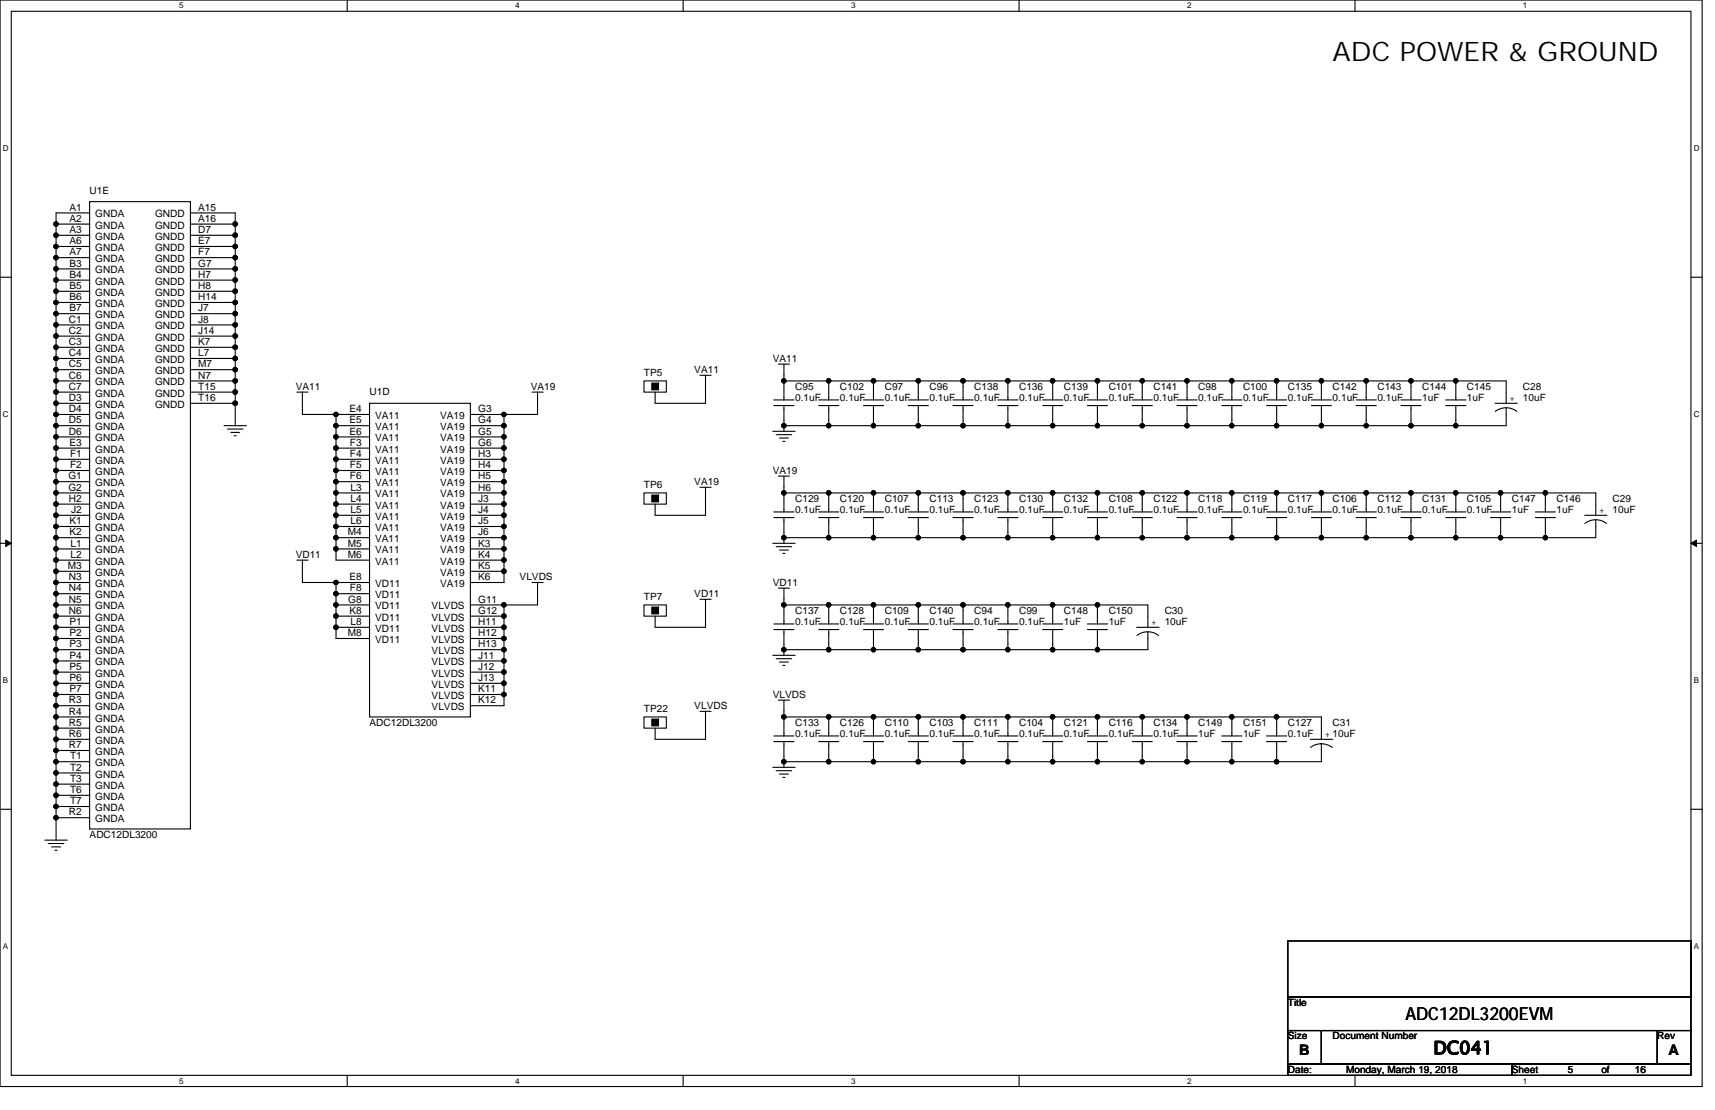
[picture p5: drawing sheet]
<svg xmlns="http://www.w3.org/2000/svg" width="432mm" height="279mm" viewBox="0 0 432 279" stroke-linecap="round" stroke-linejoin="round" font-family="sans-serif">
<path d="M0 0h428.6v273.5h-428.6zM2.8 2.8h422.9v267.9h-422.9z" fill="none" stroke="#000" stroke-width=".28"/>
<g fill="#fff">
<path d="M45.1 .3h1.1v2.3h-1.1z"/>
<path d="M45.1 271h1.1v2.2h-1.1z"/>
</g>
<path d="M87.4 0v2.8M87.4 270.7v2.8" fill="none" stroke="#000" stroke-width=".28"/>
<g fill="#fff">
<path d="M129.7 .3h1.1v2.3h-1.1z"/>
<path d="M129.7 271h1.1v2.2h-1.1z"/>
</g>
<path d="M172 0v2.8M172 270.7v2.8" fill="none" stroke="#000" stroke-width=".28"/>
<g fill="#fff">
<path d="M214.3 .3h1.1v2.3h-1.1z"/>
<path d="M214.3 271h1.1v2.2h-1.1z"/>
</g>
<path d="M256.6 0v2.8M256.6 270.7v2.8" fill="none" stroke="#000" stroke-width=".28"/>
<g fill="#fff">
<path d="M298.9 .3h1.1v2.3h-1.1z"/>
<path d="M298.9 271h1.1v2.2h-1.1z"/>
</g>
<path d="M341.2 0v2.8M341.2 270.7v2.8" fill="none" stroke="#000" stroke-width=".28"/>
<g fill="#fff">
<path d="M383.5 .3h1.1v2.3h-1.1z"/>
<path d="M383.5 271h1.1v2.2h-1.1z"/>
<path d="M.7 36.3h1.5v2.3h-1.5z"/>
<path d="M426.5 36.3h1.4v2.3h-1.4z"/>
<path d="M.7 103.3h1.5v2.2h-1.5z"/>
<path d="M426.5 103.3h1.4v2.2h-1.4z"/>
</g>
<path d="M0 69.8h2.8M425.7 69.8h2.9" fill="none" stroke="#000" stroke-width=".28"/>
<g fill="#fff">
<path d="M.7 170.2h1.4v2.3h-1.4z"/>
<path d="M426.5 170.2h1.3v2.3h-1.3z"/>
</g>
<path d="M0 136.8h2.8M425.7 136.8h2.9" fill="none" stroke="#000" stroke-width=".28"/>
<path d="M1.4 135.9l1.4 .9-1.4 .8zM425.7 136.8l1.4-.9v1.7z" fill="#000" stroke="#000" stroke-width=".25"/>
<g fill="#fff">
<path d="M.7 237.2h1.4v2.2h-1.4z"/>
<path d="M426.4 237.2h1.4v2.2h-1.4z"/>
</g>
<g fill="none" stroke="#000" stroke-width=".28">
<path d="M14.1 59.2h8.5M14.1 56.4h8.5M14.1 59.2v2.8M14.1 56.4v2.8M22.6 50.8h25.3v157.9h-25.3zM22.6 53.6h-8.5v2.8M47.9 53.6h11.3v2.8M47.9 56.4h11.3M47.9 59.2h11.3M59.2 56.4v2.8M59.2 59.2v2.8M14.1 79h8.5"/>
<path d="M14.1 76.1h8.5M14.1 73.3h8.5M14.1 70.5h8.5M14.1 67.7h8.5M14.1 64.9h8.5M14.1 62h8.5M14.1 79v2.8M14.1 76.1v2.9M14.1 73.3v2.8M14.1 70.5v2.8M14.1 67.7v2.8M14.1 64.9v2.8"/>
<path d="M14.1 62v2.9M47.9 62h11.3M47.9 64.9h11.3M47.9 67.7h11.3M47.9 70.5h11.3M47.9 73.3h11.3M47.9 79h11.3M59.2 62v2.9M59.2 64.9v2.8M59.2 67.7v2.8M59.2 70.5v2.8M59.2 73.3v2.8"/>
<path d="M59.2 76.1h-11.3M59.2 76.1v2.9M59.2 79v2.8M14.1 98.7h8.5M14.1 95.9h8.5M14.1 93h8.5M14.1 90.2h8.5M14.1 87.4h8.5M14.1 84.6h8.5M14.1 81.8h8.5M14.1 98.7v5.6M14.1 95.9v2.8"/>
<path d="M14.1 93v2.9M14.1 90.2v2.8M14.1 87.4v2.8M14.1 84.6v2.8M14.1 81.8v2.8M47.9 81.8h11.3v2.8M47.9 84.6h11.3M47.9 87.4h11.3M47.9 90.2h11.3M47.9 93h11.3M47.9 95.9h11.3M47.9 98.7h11.3"/>
<path d="M59.2 84.6v2.8M59.2 87.4v2.8M59.2 90.2v2.8M59.2 93v2.9M59.2 95.9v2.8M59.2 98.7v2.8M74.7 98.7h2.9M76.1 98.7v5.6h8.5M133.9 98.7h2.9M135.3 98.7v5.6h-8.4M162.1 95.9h5.7v2.8h-5.7zM176.2 94.5h2.8"/>
<path d="M177.6 94.5v7h-12.6v-2.8M196 91.7h2.8M197.4 91.7v4.2M197.4 95.9h11.3M197.4 95.9v4.8M208.7 95.9v4.8M208.7 95.9h11.2M219.9 95.9h11.3M219.9 95.9v4.8M231.2 95.9h11.3M231.2 95.9v4.8M242.5 95.9v4.8"/>
<path d="M242.5 95.9h11.3M253.8 95.9h11.2M253.8 95.9v4.8M265 95.9h11.3M265 95.9v4.8M276.3 95.9h11.3M276.3 95.9v4.8M287.6 95.9h11.3M287.6 95.9v4.8M298.9 95.9h11.3M298.9 95.9v4.8M310.2 95.9v4.8"/>
<path d="M310.2 95.9h11.2v4.8M321.4 95.9h11.3M332.7 95.9h11.3M332.7 95.9v4.8M344 95.9h11.3M344 95.9v4.8M355.3 95.9h11.2M355.3 95.9v4.8M366.5 95.9h12.7v5.6M366.5 95.9v4.8M14.1 118.4h8.5M14.1 115.6h8.5"/>
<path d="M14.1 107.1h8.5M14.1 101.5h8.5M14.1 118.4v2.8M14.1 115.6v2.8M14.1 112.8v2.8M14.1 110v2.8M14.1 107.1v2.9M14.1 104.3v2.8M22.6 112.8h-8.5M22.6 110h-8.5M22.6 104.3h-8.5M47.9 101.5h11.3"/>
<path d="M56.4 107.1h5.6M57.3 108h3.9M58.1 108.8h2.2M58.9 109.7h.6M59.2 101.5v5.6M84.6 107.1v2.9M84.6 104.3v2.8M84.6 107.1h8.4M84.6 110h8.4M84.6 104.3h8.4M84.6 110v2.8M84.6 112.8v2.8"/>
<path d="M84.6 115.6v2.8M84.6 118.4v2.8M93 101.5h25.4v79h-25.4zM93 112.8h-8.4M93 115.6h-8.4M93 118.4h-8.4M118.4 115.6h8.5M118.4 107.1h8.5M118.4 104.3h8.5M118.4 110h8.5M118.4 112.8h8.5M118.4 118.4h8.5"/>
<path d="M126.9 104.3v2.8M126.9 115.6v2.8M126.9 107.1v2.9M126.9 110v2.8M126.9 112.8v2.8M126.9 118.4v2.8M194.6 108.6h5.6M194.8 102.1h5.1M194.8 100.7h5.1M195.4 109.4h3.9M196 119.8h2.8M196.3 110.3h2.2"/>
<path d="M197.1 111.1h.6M197.4 119.8v4.3M197.4 107.1h11.3M197.4 102.1v5M197.4 107.1v1.5M206.1 102.1h5.1M206.1 100.7h5.1M208.7 107.1h11.2M208.7 102.1v5M217.4 102.1h5.1M217.4 100.7h5.1M219.9 107.1h11.3"/>
<path d="M219.9 102.1v5M228.7 102.1h5M228.7 100.7h5M231.2 107.1h11.3M231.2 102.1v5M239.9 102.1h5.1M239.9 100.7h5.1M242.5 107.1h11.3M242.5 102.1v5M251.2 102.1h5.1M251.2 100.7h5.1M253.8 107.1h11.2"/>
<path d="M253.8 102.1v5M262.5 102.1h5.1M262.5 100.7h5.1M265 107.1h11.3M265 102.1v5M273.8 102.1h5M273.8 100.7h5M276.3 102.1v5h11.3M285.1 102.1h5M285.1 100.7h5M287.6 107.1h11.3M287.6 102.1v5"/>
<path d="M296.3 102.1h5.1M296.3 100.7h5.1M298.9 102.1v5h11.3M307.6 102.1h5.1M307.6 100.7h5.1M310.2 107.1h11.2M310.2 102.1v5M318.9 102.1h5.1M318.9 100.7h5.1M321.4 107.1h11.3M321.4 102.1v5M330.2 102.1h5"/>
<path d="M330.2 100.7h5M332.7 107.1h11.3M332.7 102.1v5M341.4 102.1h5.1M341.4 100.7h5.1M344 107.1h11.3M344 102.1v5M352.7 102.1h5.1M352.7 100.7h5.1M355.3 107.1h11.2M355.3 102.1v5M364 102.1h5.1"/>
<path d="M364 100.7h5.1M366.5 102.1v5M376.4 101.5h5.6M376.5 103.6a4.5 4.5 0 0 1 5.4 0M379.2 102.6v4.5h-12.7M14.1 138.2h8.5M14.1 135.3h8.5M14.1 132.5h8.5M14.1 129.7h8.5M14.1 126.9h8.5M14.1 124.1h8.5M14.1 121.2h8.5"/>
<path d="M14.1 138.2v2.8M14.1 135.3v2.9M14.1 132.5v2.8M14.1 129.7v2.8M14.1 126.9v2.8M14.1 124.1v2.8M14.1 121.2v2.9M84.6 135.3h8.4M84.6 121.2v2.9M84.6 124.1v2.8M84.6 126.9v2.8M84.6 129.7v2.8"/>
<path d="M84.6 132.5v2.8M84.6 135.3v2.9M84.6 138.2v2.8h8.4M93 138.2h-8.4M93 121.2h-8.4M93 124.1h-8.4M93 126.9h-8.4M93 129.7h-8.4M93 132.5h-8.4M118.4 121.2h8.5M118.4 124.1h8.5M118.4 126.9h8.5"/>
<path d="M118.4 129.7h8.5M118.4 132.5h8.5M118.4 135.3h8.5M118.4 138.2h8.5M126.9 121.2v2.9M126.9 124.1v2.8M126.9 126.9v2.8M126.9 129.7v2.8M126.9 132.5v2.8M126.9 135.3v2.9M126.9 138.2v2.8M162.1 124.1h5.7v2.8h-5.7z"/>
<path d="M176.2 122.7h2.8M177.6 122.7v7h-12.6v-2.8M194.6 136.8h5.6M194.8 130.3h5.1M194.8 128.9h5.1M195.4 137.6h3.9M196.3 138.5h2.2M197.1 139.3h.6M197.4 135.3h11.3M197.4 124.1h11.3M197.4 124.1v4.8M197.4 130.3v5"/>
<path d="M197.4 135.3v1.5M206.1 130.3h5.1M206.1 128.9h5.1M208.7 135.3h11.2M208.7 124.1v4.8M208.7 130.3v5M208.7 124.1h11.2M217.4 130.3h5.1M217.4 128.9h5.1M219.9 124.1h11.3M219.9 135.3h11.3M219.9 130.3v5"/>
<path d="M219.9 124.1v4.8M228.7 130.3h5M228.7 128.9h5M231.2 124.1h11.3M231.2 135.3h11.3M231.2 130.3v5M231.2 124.1v4.8M239.9 130.3h5.1M239.9 128.9h5.1M242.5 130.3v5M242.5 135.3h11.3M242.5 124.1h11.3"/>
<path d="M242.5 124.1v4.8M251.2 130.3h5.1M251.2 128.9h5.1M253.8 124.1h11.2M253.8 135.3h11.2M253.8 130.3v5M253.8 124.1v4.8M262.5 130.3h5.1M262.5 128.9h5.1M265 135.3h11.3M265 124.1h11.3M265 124.1v4.8"/>
<path d="M265 130.3v5M273.8 130.3h5M273.8 128.9h5M276.3 124.1h11.3M276.3 124.1v4.8M276.3 130.3v5h11.3M285.1 130.3h5M285.1 128.9h5M287.6 135.3h11.3M287.6 124.1v4.8M287.6 124.1h11.3M287.6 130.3v5"/>
<path d="M296.3 130.3h5.1M296.3 128.9h5.1M298.9 124.1h11.3v4.8M298.9 124.1v4.8M298.9 130.3v5M298.9 135.3h11.3M307.6 130.3h5.1M307.6 128.9h5.1M310.2 124.1h11.2v4.8M310.2 135.3h11.2M310.2 130.3v5M318.9 130.3h5.1"/>
<path d="M318.9 128.9h5.1M321.4 135.3h11.3M321.4 130.3v5M321.4 124.1h11.3M330.2 130.3h5M330.2 128.9h5M332.7 124.1h11.3v4.8M332.7 124.1v4.8M332.7 135.3h11.3M332.7 130.3v5M341.4 130.3h5.1M341.4 128.9h5.1"/>
<path d="M344 124.1h11.3M344 135.3h11.3M344 130.3v5M352.7 130.3h5.1M352.7 128.9h5.1M355.3 124.1v4.8M355.3 124.1h11.2v4.8M355.3 135.3h11.2M355.3 130.3v5M364 130.3h5.1M364 128.9h5.1M366.5 135.3h11.3"/>
<path d="M366.5 124.1h11.3M366.5 130.3v5M375.3 130.3h5M375.3 128.9h5M377.8 124.1v4.8M377.8 130.3v5M377.8 124.1h11.3M377.8 135.3h11.3M386.6 130.3h5M386.6 128.9h5M389.1 130.3v5h12.7v-4.5M389.1 124.1h12.7v5.6"/>
<path d="M389.1 124.1v4.8M399 129.7h5.6M399 131.8a4.5 4.5 0 0 1 5.5 0M14.1 157.9h8.5M14.1 155.1h8.5M14.1 152.3h8.5M14.1 149.4h8.5M14.1 146.6h8.5M14.1 143.8h8.5M14.1 157.9v2.8M14.1 155.1v2.8M14.1 152.3v2.8"/>
<path d="M14.1 149.4v2.9M14.1 146.6v2.8M14.1 143.8v2.8M14.1 141v2.8M22.6 141h-8.5M74.7 141h2.9M76.1 141v5.6h8.5M84.6 155.1v2.8M84.6 146.6v2.8M84.6 157.9v2.8h8.4M84.6 155.1h8.4M84.6 149.4h8.4"/>
<path d="M84.6 152.3h8.4M84.6 146.6h8.4M84.6 157.9h8.4M84.6 149.4v2.9M84.6 152.3v2.8M118.4 152.3h8.5M118.4 155.1h8.5M118.4 157.9h8.5M118.4 141h8.5M118.4 143.8h8.5M126.9 143.8v2.8h-8.5M126.9 157.9v2.8"/>
<path d="M126.9 155.1v2.8M126.9 152.3v2.8M126.9 141v2.8M133.9 146.6h2.9M135.3 146.6v5.7h-8.4M162.1 152.3h5.7v2.8h-5.7zM176.2 150.9h2.8M177.6 150.9v7h-12.6v-2.8M194.8 158.5h5.1M194.8 157.1h5.1M196 148h2.8M197.4 152.3v4.8"/>
<path d="M197.4 158.5v5M197.4 148v4.3h11.3M206.1 158.5h5.1M206.1 157.1h5.1M208.7 152.3v4.8M208.7 158.5v5M208.7 152.3h11.2M217.4 158.5h5.1M217.4 157.1h5.1M219.9 158.5v5M219.9 152.3h11.3M219.9 152.3v4.8"/>
<path d="M228.7 158.5h5M228.7 157.1h5M231.2 152.3h11.3M231.2 158.5v5M231.2 152.3v4.8M239.9 158.5h5.1M239.9 157.1h5.1M242.5 152.3v4.8M242.5 152.3h11.3M242.5 158.5v5M251.2 158.5h5.1M251.2 157.1h5.1"/>
<path d="M253.8 158.5v5M253.8 152.3h11.2v4.8M253.8 152.3v4.8M262.5 158.5h5.1M262.5 157.1h5.1M265 152.3h11.3M265 158.5v5M273.8 158.5h5M273.8 157.1h5M276.3 158.5v5M276.3 152.3h12.7v5.6M276.3 152.3v4.8"/>
<path d="M286.2 157.9h5.6M286.3 160a4.5 4.5 0 0 1 5.4 0M289 159v4.5h-12.7M14.1 177.6h8.5M14.1 174.8h8.5M14.1 169.2h8.5M14.1 166.4h8.5M14.1 163.5h8.5M14.1 177.6v2.9M14.1 174.8v2.8M14.1 172v2.8M14.1 169.2v2.8"/>
<path d="M14.1 166.4v2.8M14.1 163.5v2.9M14.1 160.7v2.8M22.6 172h-8.5M22.6 160.7h-8.5M118.4 160.7h8.5M118.4 163.5h8.5M118.4 166.4h8.5M118.4 169.2h8.5M118.4 172h8.5M118.4 174.8h8.5M126.9 160.7v2.8"/>
<path d="M126.9 163.5v2.9M126.9 166.4v2.8M126.9 169.2v2.8M126.9 172v2.8M126.9 174.8v2.8h-8.5M176.2 179h2.8M177.6 179v7.1h-12.6v-2.8M194.6 165h5.6M195.4 165.8h3.9M196 176.2h2.8M196.3 166.6h2.2M197.1 167.5h.6"/>
<path d="M197.4 176.2v4.3M197.4 163.5h11.3M197.4 163.5v1.5M208.7 163.5h11.2M219.9 163.5h11.3M231.2 163.5h11.3M242.5 163.5h11.3M253.8 163.5h11.2M265 163.5h11.3M14.1 197.4h8.5M14.1 194.6h8.5M14.1 191.7h8.5"/>
<path d="M14.1 188.9h8.5M14.1 186.1h8.5M14.1 183.3h8.5M14.1 197.4v2.8M14.1 194.6v2.8M14.1 191.7v2.9M14.1 188.9v2.8M14.1 186.1v2.8M14.1 183.3v2.8M14.1 180.5v2.8M22.6 180.5h-8.5M162.1 180.5h5.7v2.8h-5.7z"/>
<path d="M194.6 193.1h5.6M194.8 186.7h5.1M194.8 185.3h5.1M195.4 194h3.9M196.3 194.8h2.2M197.1 195.7h.6M197.4 191.7h11.3M197.4 191.7v1.4M197.4 186.7v5M197.4 180.5v4.8M197.4 180.5h11.3M206.1 186.7h5.1"/>
<path d="M206.1 185.3h5.1M208.7 180.5v4.8M208.7 186.7v5M208.7 191.7h11.2M208.7 180.5h11.2M217.4 186.7h5.1M217.4 185.3h5.1M219.9 191.7h11.3M219.9 180.5h11.3M219.9 186.7v5M219.9 180.5v4.8M228.7 186.7h5"/>
<path d="M228.7 185.3h5M231.2 180.5h11.3M231.2 191.7h11.3M231.2 186.7v5M231.2 180.5v4.8M239.9 186.7h5.1M239.9 185.3h5.1M242.5 186.7v5M242.5 180.5h11.3M242.5 191.7h11.3M242.5 180.5v4.8M251.2 186.7h5.1"/>
<path d="M251.2 185.3h5.1M253.8 186.7v5M253.8 191.7h11.2M253.8 180.5v4.8M253.8 180.5h11.2M262.5 186.7h5.1M262.5 185.3h5.1M265 191.7h11.3M265 180.5h11.3M265 180.5v4.8M265 186.7v5M273.8 186.7h5"/>
<path d="M273.8 185.3h5M276.3 191.7h11.3M276.3 180.5h11.3M276.3 186.7v5M276.3 180.5v4.8M285.1 186.7h5M285.1 185.3h5M287.6 180.5v4.8M287.6 191.7h11.3M287.6 180.5h11.3M287.6 186.7v5M296.3 186.7h5.1"/>
<path d="M296.3 185.3h5.1M298.9 180.5h11.3M298.9 191.7h11.3M298.9 180.5v4.8M298.9 186.7v5M307.6 186.7h5.1M307.6 185.3h5.1M310.2 186.7v5h11.2M310.2 180.5h11.2M310.2 180.5v4.8M318.9 186.7h5.1M318.9 185.3h5.1"/>
<path d="M321.4 180.5h11.3v5.6M321.4 180.5v4.8M321.4 186.7v5M329.9 186.1h5.6M329.9 188.2l1.3-.7 1.5-.3 1.4 .3 1.3 .7M332.7 187.2v4.5h-11.3M0 203.7h2.8M11.3 211.5h5.6M12.1 212.3h4M13 213.2h2.2M13.8 214h.6M14.1 200.2h8.5"/>
<path d="M14.1 203h8.5M14.1 200.2v2.8M14.1 203v2.8M14.1 205.8h8.5M14.1 205.8v5.7M425.7 203.7h2.9M324.3 236.9h101.4v14.1h-101.4zM425.7 236.9v14.1v-2.9M324.3 251h101.4v8.4h-101.4zM324.3 259.4h8.4v8.5h-8.4zM332.7 259.4h84.6v8.5h-84.6zM417.3 259.4h8.4v8.5h-8.4z"/>
<path d="M324.3 267.9h56.3v2.8h-56.3zM380.6 267.9h45.1v2.8h-45.1z"/>
</g>
<g fill="#000" stroke="#000" stroke-width=".28">
<path d="M164.1 96.4v1.7h1.7v-1.7z" fill-rule="evenodd"/>
<path d="M164.1 124.6v1.7h1.7v-1.7z" fill-rule="evenodd"/>
<path d="M164.1 152.8v1.7h1.7v-1.7z" fill-rule="evenodd"/>
<path d="M164.1 181v1.7h1.7v-1.7z" fill-rule="evenodd"/>
<circle cx="14.1" cy="59.2" r=".56"/>
<circle cx="14.1" cy="56.4" r=".55"/>
<circle cx="59.2" cy="59.2" r=".57"/>
<circle cx="59.2" cy="56.4" r=".56"/>
<circle cx="14.1" cy="73.3" r=".56"/>
<circle cx="14.1" cy="76.1" r=".55"/>
<circle cx="14.1" cy="67.7" r=".55"/>
<circle cx="14.1" cy="78.9" r=".55"/>
<circle cx="14.1" cy="62" r=".55"/>
<circle cx="14.1" cy="70.5" r=".55"/>
<circle cx="14.1" cy="64.9" r=".55"/>
<circle cx="59.2" cy="73.3" r=".57"/>
<circle cx="59.2" cy="62" r=".56"/>
<circle cx="59.2" cy="67.7" r=".56"/>
<circle cx="59.2" cy="78.9" r=".56"/>
<circle cx="59.2" cy="70.5" r=".56"/>
<circle cx="59.2" cy="64.9" r=".56"/>
<circle cx="59.2" cy="76.1" r=".56"/>
<circle cx="14.1" cy="87.4" r=".56"/>
<circle cx="14.1" cy="95.9" r=".55"/>
<circle cx="14.1" cy="98.7" r=".55"/>
<circle cx="14.1" cy="93" r=".55"/>
<circle cx="14.1" cy="90.2" r=".55"/>
<circle cx="14.1" cy="84.6" r=".55"/>
<circle cx="14.1" cy="81.8" r=".55"/>
<circle cx="59.2" cy="87.4" r=".57"/>
<circle cx="59.2" cy="84.6" r=".56"/>
<circle cx="59.2" cy="95.9" r=".56"/>
<circle cx="59.2" cy="90.2" r=".56"/>
<circle cx="59.2" cy="98.7" r=".56"/>
<circle cx="59.2" cy="93" r=".56"/>
<circle cx="59.2" cy="81.8" r=".56"/>
<circle cx="197.4" cy="95.9" r=".55"/>
<circle cx="208.6" cy="95.9" r=".55"/>
<circle cx="219.9" cy="95.9" r=".55"/>
<circle cx="231.2" cy="95.9" r=".55"/>
<circle cx="242.5" cy="95.9" r=".56"/>
<circle cx="253.7" cy="95.9" r=".55"/>
<circle cx="265" cy="95.9" r=".55"/>
<circle cx="276.3" cy="95.9" r=".55"/>
<circle cx="287.6" cy="95.9" r=".55"/>
<circle cx="298.9" cy="95.9" r=".56"/>
<circle cx="310.1" cy="95.9" r=".55"/>
<circle cx="321.4" cy="95.9" r=".55"/>
<circle cx="332.7" cy="95.9" r=".55"/>
<circle cx="344" cy="95.9" r=".55"/>
<circle cx="355.3" cy="95.9" r=".56"/>
<circle cx="366.5" cy="95.9" r=".55"/>
<circle cx="14.1" cy="115.6" r=".56"/>
<circle cx="14.1" cy="101.5" r=".56"/>
<circle cx="14.1" cy="110" r=".55"/>
<circle cx="14.1" cy="118.4" r=".55"/>
<circle cx="14.1" cy="107.1" r=".55"/>
<circle cx="14.1" cy="104.3" r=".55"/>
<circle cx="14.1" cy="112.8" r=".55"/>
<circle cx="59.2" cy="101.5" r=".57"/>
<circle cx="84.6" cy="115.6" r=".56"/>
<circle cx="84.6" cy="110" r=".55"/>
<circle cx="84.6" cy="104.3" r=".55"/>
<circle cx="84.6" cy="112.8" r=".55"/>
<circle cx="84.6" cy="118.4" r=".55"/>
<circle cx="84.6" cy="107.1" r=".55"/>
<circle cx="126.9" cy="115.6" r=".56"/>
<circle cx="126.9" cy="118.4" r=".55"/>
<circle cx="126.9" cy="104.3" r=".55"/>
<circle cx="126.9" cy="107.1" r=".55"/>
<circle cx="126.9" cy="110" r=".55"/>
<circle cx="126.9" cy="112.8" r=".55"/>
<circle cx="197.4" cy="107.1" r=".55"/>
<circle cx="208.6" cy="107.1" r=".55"/>
<circle cx="219.9" cy="107.1" r=".55"/>
<circle cx="231.2" cy="107.1" r=".55"/>
<circle cx="242.5" cy="107.1" r=".56"/>
<circle cx="253.7" cy="107.1" r=".55"/>
<circle cx="265" cy="107.1" r=".55"/>
<circle cx="276.3" cy="107.1" r=".55"/>
<circle cx="287.6" cy="107.1" r=".55"/>
<circle cx="298.9" cy="107.1" r=".56"/>
<circle cx="310.1" cy="107.1" r=".55"/>
<circle cx="321.4" cy="107.1" r=".55"/>
<circle cx="332.7" cy="107.1" r=".55"/>
<circle cx="344" cy="107.1" r=".55"/>
<circle cx="355.3" cy="107.1" r=".56"/>
<circle cx="366.5" cy="107.1" r=".55"/>
<circle cx="14.1" cy="129.7" r=".56"/>
<circle cx="14.1" cy="135.3" r=".55"/>
<circle cx="14.1" cy="126.9" r=".55"/>
<circle cx="14.1" cy="121.2" r=".55"/>
<circle cx="14.1" cy="124.1" r=".55"/>
<circle cx="14.1" cy="138.2" r=".55"/>
<circle cx="14.1" cy="132.5" r=".55"/>
<circle cx="84.6" cy="129.7" r=".56"/>
<circle cx="84.6" cy="135.3" r=".55"/>
<circle cx="84.6" cy="138.2" r=".55"/>
<circle cx="84.6" cy="132.5" r=".55"/>
<circle cx="84.6" cy="126.9" r=".55"/>
<circle cx="84.6" cy="121.2" r=".55"/>
<circle cx="84.6" cy="124.1" r=".55"/>
<circle cx="126.9" cy="129.7" r=".56"/>
<circle cx="126.9" cy="135.3" r=".55"/>
<circle cx="126.9" cy="124.1" r=".55"/>
<circle cx="126.9" cy="126.9" r=".55"/>
<circle cx="126.9" cy="138.2" r=".55"/>
<circle cx="126.9" cy="121.2" r=".55"/>
<circle cx="126.9" cy="132.5" r=".55"/>
<circle cx="197.4" cy="124.1" r=".55"/>
<circle cx="197.4" cy="135.3" r=".55"/>
<circle cx="208.6" cy="135.3" r=".55"/>
<circle cx="208.6" cy="124.1" r=".55"/>
<circle cx="219.9" cy="135.3" r=".55"/>
<circle cx="219.9" cy="124.1" r=".55"/>
<circle cx="231.2" cy="124.1" r=".55"/>
<circle cx="231.2" cy="135.3" r=".55"/>
<circle cx="242.5" cy="124.1" r=".56"/>
<circle cx="242.5" cy="135.3" r=".56"/>
<circle cx="253.7" cy="135.3" r=".55"/>
<circle cx="253.7" cy="124.1" r=".55"/>
<circle cx="265" cy="135.3" r=".55"/>
<circle cx="265" cy="124.1" r=".55"/>
<circle cx="276.3" cy="135.3" r=".55"/>
<circle cx="276.3" cy="124.1" r=".55"/>
<circle cx="287.6" cy="135.3" r=".55"/>
<circle cx="287.6" cy="124.1" r=".55"/>
<circle cx="298.9" cy="124.1" r=".56"/>
<circle cx="298.9" cy="135.3" r=".56"/>
<circle cx="310.1" cy="135.3" r=".55"/>
<circle cx="310.1" cy="124.1" r=".55"/>
<circle cx="321.4" cy="135.3" r=".55"/>
<circle cx="321.4" cy="124.1" r=".55"/>
<circle cx="332.7" cy="135.3" r=".55"/>
<circle cx="332.7" cy="124.1" r=".55"/>
<circle cx="344" cy="135.3" r=".55"/>
<circle cx="344" cy="124.1" r=".55"/>
<circle cx="355.3" cy="135.3" r=".56"/>
<circle cx="355.3" cy="124.1" r=".56"/>
<circle cx="366.5" cy="135.3" r=".55"/>
<circle cx="366.5" cy="124.1" r=".55"/>
<circle cx="377.8" cy="124.1" r=".55"/>
<circle cx="377.8" cy="135.3" r=".55"/>
<circle cx="389.1" cy="124.1" r=".55"/>
<circle cx="389.1" cy="135.3" r=".55"/>
<circle cx="14.1" cy="157.9" r=".56"/>
<circle cx="14.1" cy="143.8" r=".56"/>
<circle cx="14.1" cy="155.1" r=".55"/>
<circle cx="14.1" cy="152.2" r=".55"/>
<circle cx="14.1" cy="141" r=".55"/>
<circle cx="14.1" cy="146.6" r=".55"/>
<circle cx="14.1" cy="149.4" r=".55"/>
<circle cx="84.6" cy="157.9" r=".56"/>
<circle cx="84.6" cy="152.2" r=".55"/>
<circle cx="84.6" cy="146.6" r=".55"/>
<circle cx="84.6" cy="149.4" r=".55"/>
<circle cx="84.6" cy="155.1" r=".55"/>
<circle cx="126.9" cy="157.9" r=".56"/>
<circle cx="126.9" cy="143.8" r=".56"/>
<circle cx="126.9" cy="155.1" r=".55"/>
<circle cx="126.9" cy="152.2" r=".55"/>
<circle cx="126.9" cy="141" r=".55"/>
<circle cx="197.4" cy="152.2" r=".55"/>
<circle cx="208.6" cy="152.2" r=".55"/>
<circle cx="219.9" cy="152.2" r=".55"/>
<circle cx="231.2" cy="152.2" r=".55"/>
<circle cx="242.5" cy="152.2" r=".56"/>
<circle cx="253.7" cy="152.2" r=".55"/>
<circle cx="265" cy="152.2" r=".55"/>
<circle cx="276.3" cy="152.2" r=".55"/>
<circle cx="14.1" cy="172" r=".56"/>
<circle cx="14.1" cy="160.7" r=".55"/>
<circle cx="14.1" cy="177.6" r=".55"/>
<circle cx="14.1" cy="169.2" r=".55"/>
<circle cx="14.1" cy="174.8" r=".55"/>
<circle cx="14.1" cy="166.3" r=".55"/>
<circle cx="14.1" cy="163.5" r=".55"/>
<circle cx="126.9" cy="172" r=".56"/>
<circle cx="126.9" cy="169.2" r=".55"/>
<circle cx="126.9" cy="174.8" r=".55"/>
<circle cx="126.9" cy="160.7" r=".55"/>
<circle cx="126.9" cy="166.3" r=".55"/>
<circle cx="126.9" cy="163.5" r=".55"/>
<circle cx="197.4" cy="163.5" r=".55"/>
<circle cx="208.6" cy="163.5" r=".55"/>
<circle cx="219.9" cy="163.5" r=".55"/>
<circle cx="231.2" cy="163.5" r=".55"/>
<circle cx="242.5" cy="163.5" r=".56"/>
<circle cx="253.7" cy="163.5" r=".55"/>
<circle cx="265" cy="163.5" r=".55"/>
<circle cx="276.3" cy="163.5" r=".55"/>
<circle cx="14.1" cy="186.1" r=".56"/>
<circle cx="14.1" cy="197.4" r=".55"/>
<circle cx="14.1" cy="191.7" r=".55"/>
<circle cx="14.1" cy="183.3" r=".55"/>
<circle cx="14.1" cy="180.4" r=".55"/>
<circle cx="14.1" cy="194.5" r=".55"/>
<circle cx="14.1" cy="188.9" r=".55"/>
<circle cx="197.4" cy="180.4" r=".55"/>
<circle cx="197.4" cy="191.7" r=".55"/>
<circle cx="208.6" cy="180.4" r=".55"/>
<circle cx="208.6" cy="191.7" r=".55"/>
<circle cx="219.9" cy="191.7" r=".55"/>
<circle cx="219.9" cy="180.4" r=".55"/>
<circle cx="231.2" cy="191.7" r=".55"/>
<circle cx="231.2" cy="180.4" r=".55"/>
<circle cx="242.5" cy="191.7" r=".56"/>
<circle cx="242.5" cy="180.4" r=".56"/>
<circle cx="253.7" cy="191.7" r=".55"/>
<circle cx="253.7" cy="180.4" r=".55"/>
<circle cx="265" cy="191.7" r=".55"/>
<circle cx="265" cy="180.4" r=".55"/>
<circle cx="276.3" cy="191.7" r=".55"/>
<circle cx="276.3" cy="180.4" r=".55"/>
<circle cx="287.6" cy="191.7" r=".55"/>
<circle cx="287.6" cy="180.4" r=".55"/>
<circle cx="298.9" cy="180.4" r=".56"/>
<circle cx="298.9" cy="191.7" r=".56"/>
<circle cx="310.1" cy="191.7" r=".55"/>
<circle cx="310.1" cy="180.4" r=".55"/>
<circle cx="321.4" cy="191.7" r=".55"/>
<circle cx="321.4" cy="180.4" r=".55"/>
<circle cx="14.1" cy="200.2" r=".56"/>
<circle cx="14.1" cy="203" r=".55"/>
<circle cx="14.1" cy="205.8" r=".55"/>
</g>
<text font-size="6.8" x="335.5" y="15.3">ADC POWER &amp; GROUND</text>
<g font-size="4.5">
<text x="353.8" y="256.9">ADC12DL3200EVM</text>
<text x="360.9" y="265.3">DC041</text>
</g>
<g font-size="3.7">
<text x="327.1" y="265.6">B</text>
<text x="420.1" y="265.6">A</text>
</g>
<g font-size="2.5">
<text x="17.5" y="53">A1</text>
<text x="22.6" y="48.8">U1E</text>
<text x="49.9" y="53">A15</text>
<text x="17.5" y="55.8">A2</text>
<text x="17.5" y="58.6">A3</text>
<text x="24" y="54.7">GNDA</text>
<text x="24" y="57.6">GNDA</text>
<text x="39" y="54.7">GNDD</text>
<text x="39" y="57.6">GNDD</text>
<text x="49.9" y="55.8">A16</text>
<text x="49.9" y="58.6">D7</text>
<text x="17.5" y="61.4">A6</text>
<text x="17.5" y="64.3">A7</text>
<text x="24" y="60.4">GNDA</text>
<text x="24" y="63.2">GNDA</text>
<text x="24" y="66">GNDA</text>
<text x="39" y="60.4">GNDD</text>
<text x="39" y="63.2">GNDD</text>
<text x="39" y="66">GNDD</text>
<text x="49.9" y="61.4">E7</text>
<text x="49.9" y="64.3">F7</text>
<text x="17.5" y="67.1">B3</text>
<text x="17.5" y="69.9">B4</text>
<text x="24" y="68.8">GNDA</text>
<text x="24" y="71.6">GNDA</text>
<text x="39" y="68.8">GNDD</text>
<text x="39" y="71.6">GNDD</text>
<text x="49.9" y="67.1">G7</text>
<text x="49.9" y="69.9">H7</text>
<text x="17.5" y="72.7">B5</text>
<text x="17.5" y="75.5">B6</text>
<text x="24" y="74.5">GNDA</text>
<text x="24" y="77.3">GNDA</text>
<text x="39" y="74.5">GNDD</text>
<text x="39" y="77.3">GNDD</text>
<text x="49.9" y="72.7">H8</text>
<text x="49.9" y="75.5">H14</text>
<text x="17.3" y="81.2">C1</text>
<text x="17.5" y="78.4">B7</text>
<text x="24" y="80.1">GNDA</text>
<text x="24" y="82.9">GNDA</text>
<text x="39" y="80.1">GNDD</text>
<text x="39" y="82.9">GNDD</text>
<text x="49.9" y="78.4">J7</text>
<text x="49.9" y="81.2">J8</text>
<text x="17.3" y="86.8">C3</text>
<text x="17.3" y="89.6">C4</text>
<text x="17.3" y="84">C2</text>
<text x="24" y="88.6">GNDA</text>
<text x="24" y="85.7">GNDA</text>
<text x="39" y="85.7">GNDD</text>
<text x="39" y="88.6">GNDD</text>
<text x="49.9" y="84">J14</text>
<text x="49.9" y="86.8">K7</text>
<text x="49.9" y="89.6">L7</text>
<text x="17.3" y="92.5">C5</text>
<text x="17.3" y="95.3">C6</text>
<text x="24" y="91.4">GNDA</text>
<text x="24" y="94.2">GNDA</text>
<text x="39" y="91.4">GNDD</text>
<text x="39" y="94.2">GNDD</text>
<text x="49.9" y="92.5">M7</text>
<text x="49.9" y="95.3">N7</text>
<text x="162.1" y="94.7">TP5</text>
<text x="174.8" y="93.9">VA11</text>
<text x="194.6" y="91.1">VA11</text>
<text x="17.3" y="98.1">C7</text>
<text x="17.3" y="100.9">D3</text>
<text x="24" y="97">GNDA</text>
<text x="24" y="99.8">GNDA</text>
<text x="39" y="97">GNDD</text>
<text x="39" y="99.8">GNDD</text>
<text x="49.9" y="98.1">T15</text>
<text x="49.9" y="100.9">T16</text>
<text x="74.4" y="98.1">VA11</text>
<text x="93" y="99.5">U1D</text>
<text x="133.6" y="98.1">VA19</text>
<text x="200.2" y="98.1">C95</text>
<text x="200.2" y="100.9">0.1uF</text>
<text x="211.5" y="98.1">C102</text>
<text x="211.5" y="100.9">0.1uF</text>
<text x="222.8" y="98.1">C97</text>
<text x="222.8" y="100.9">0.1uF</text>
<text x="234" y="98.1">C96</text>
<text x="234" y="100.9">0.1uF</text>
<text x="245.3" y="98.1">C138</text>
<text x="245.3" y="100.9">0.1uF</text>
<text x="256.6" y="98.1">C136</text>
<text x="256.6" y="100.9">0.1uF</text>
<text x="267.9" y="98.1">C139</text>
<text x="267.9" y="100.9">0.1uF</text>
<text x="279.1" y="98.1">C101</text>
<text x="279.1" y="100.9">0.1uF</text>
<text x="290.4" y="98.1">C141</text>
<text x="290.4" y="100.9">0.1uF</text>
<text x="301.7" y="98.1">C98</text>
<text x="301.7" y="100.9">0.1uF</text>
<text x="313" y="98.1">C100</text>
<text x="313" y="100.9">0.1uF</text>
<text x="324.3" y="98.1">C135</text>
<text x="324.3" y="100.9">0.1uF</text>
<text x="335.5" y="98.1">C142</text>
<text x="335.5" y="100.9">0.1uF</text>
<text x="346.8" y="98.1">C143</text>
<text x="346.8" y="100.9">0.1uF</text>
<text x="358.1" y="98.1">C144</text>
<text x="358.1" y="100.9">1uF</text>
<text x="369.4" y="98.1">C145</text>
<text x="369.4" y="100.9">1uF</text>
<text x="380.1" y="101">+</text>
<text x="383.5" y="98.1">C28</text>
<text x="383.5" y="100.9">10uF</text>
<text x="17.3" y="103.7">D4</text>
<text x="17.3" y="106.6">D5</text>
<text x="24" y="102.7">GNDA</text>
<text x="24" y="105.5">GNDA</text>
<text x="39" y="102.7">GNDD</text>
<text x="88" y="103.7">E4</text>
<text x="88" y="106.6">E5</text>
<text x="94.5" y="105.5">VA11</text>
<text x="110.8" y="105.5">VA19</text>
<text x="120.4" y="103.7">G3</text>
<text x="120.4" y="106.6">G4</text>
<text x="17.3" y="109.4">D6</text>
<text x="17.5" y="112.2">E3</text>
<text x="24" y="108.3">GNDA</text>
<text x="24" y="111.1">GNDA</text>
<text x="24" y="113.9">GNDA</text>
<text x="88" y="109.4">E6</text>
<text x="88.1" y="112.2">F3</text>
<text x="94.5" y="108.3">VA11</text>
<text x="94.5" y="111.1">VA11</text>
<text x="94.5" y="113.9">VA11</text>
<text x="110.8" y="108.3">VA19</text>
<text x="110.8" y="111.1">VA19</text>
<text x="110.8" y="113.9">VA19</text>
<text x="120.4" y="109.4">G5</text>
<text x="120.4" y="112.2">G6</text>
<text x="17.6" y="117.8">F2</text>
<text x="17.6" y="115">F1</text>
<text x="24" y="119.6">GNDA</text>
<text x="24" y="116.8">GNDA</text>
<text x="88.1" y="115">F4</text>
<text x="88.1" y="117.8">F5</text>
<text x="94.5" y="116.8">VA11</text>
<text x="94.5" y="119.6">VA11</text>
<text x="110.8" y="116.8">VA19</text>
<text x="110.8" y="119.6">VA19</text>
<text x="120.4" y="115">H3</text>
<text x="120.4" y="117.8">H4</text>
<text x="194.6" y="119.3">VA19</text>
<text x="17.2" y="120.7">G1</text>
<text x="17.2" y="123.5">G2</text>
<text x="24" y="122.4">GNDA</text>
<text x="24" y="125.2">GNDA</text>
<text x="88.1" y="120.7">F6</text>
<text x="88.2" y="123.5">L3</text>
<text x="94.5" y="122.4">VA11</text>
<text x="94.5" y="125.2">VA11</text>
<text x="110.8" y="122.4">VA19</text>
<text x="110.8" y="125.2">VA19</text>
<text x="120.4" y="120.7">H5</text>
<text x="120.4" y="123.5">H6</text>
<text x="162.1" y="122.9">TP6</text>
<text x="174.8" y="122.1">VA19</text>
<text x="17.3" y="126.3">H2</text>
<text x="17.5" y="131.9">K1</text>
<text x="17.9" y="129.1">J2</text>
<text x="24" y="128">GNDA</text>
<text x="24" y="130.9">GNDA</text>
<text x="88.2" y="126.3">L4</text>
<text x="88.2" y="129.1">L5</text>
<text x="88.2" y="131.9">L6</text>
<text x="94.5" y="128">VA11</text>
<text x="94.5" y="130.9">VA11</text>
<text x="110.8" y="128">VA19</text>
<text x="110.8" y="130.9">VA19</text>
<text x="120.4" y="126.3">J3</text>
<text x="120.4" y="129.1">J4</text>
<text x="120.4" y="131.9">J5</text>
<text x="200.2" y="126.3">C129</text>
<text x="200.2" y="129.1">0.1uF</text>
<text x="211.5" y="126.3">C120</text>
<text x="211.5" y="129.1">0.1uF</text>
<text x="222.8" y="126.3">C107</text>
<text x="222.8" y="129.1">0.1uF</text>
<text x="234" y="126.3">C113</text>
<text x="234" y="129.1">0.1uF</text>
<text x="245.3" y="126.3">C123</text>
<text x="245.3" y="129.1">0.1uF</text>
<text x="256.6" y="126.3">C130</text>
<text x="256.6" y="129.1">0.1uF</text>
<text x="267.9" y="126.3">C132</text>
<text x="267.9" y="129.1">0.1uF</text>
<text x="279.1" y="126.3">C108</text>
<text x="279.1" y="129.1">0.1uF</text>
<text x="290.4" y="126.3">C122</text>
<text x="290.4" y="129.1">0.1uF</text>
<text x="301.7" y="126.3">C118</text>
<text x="301.7" y="129.1">0.1uF</text>
<text x="313" y="126.3">C119</text>
<text x="313" y="129.1">0.1uF</text>
<text x="324.3" y="126.3">C117</text>
<text x="324.3" y="129.1">0.1uF</text>
<text x="335.5" y="126.3">C106</text>
<text x="335.5" y="129.1">0.1uF</text>
<text x="346.8" y="126.3">C112</text>
<text x="346.8" y="129.1">0.1uF</text>
<text x="358.1" y="126.3">C131</text>
<text x="358.1" y="129.1">0.1uF</text>
<text x="369.4" y="126.3">C105</text>
<text x="369.4" y="129.1">0.1uF</text>
<text x="380.6" y="126.3">C147</text>
<text x="380.6" y="129.1">1uF</text>
<text x="391.9" y="126.3">C146</text>
<text x="391.9" y="129.1">1uF</text>
<text x="402.6" y="129.2">+</text>
<text x="406" y="126.3">C29</text>
<text x="406" y="129.1">10uF</text>
<text x="17.5" y="134.7">K2</text>
<text x="17.8" y="137.6">L1</text>
<text x="24" y="133.7">GNDA</text>
<text x="24" y="136.5">GNDA</text>
<text x="87.5" y="134.7">M4</text>
<text x="87.5" y="137.6">M5</text>
<text x="94.5" y="133.7">VA11</text>
<text x="94.5" y="136.5">VA11</text>
<text x="110.8" y="133.7">VA19</text>
<text x="110.8" y="136.5">VA19</text>
<text x="120.4" y="134.7">J6</text>
<text x="120.4" y="137.6">K3</text>
<text x="17.1" y="143.2">M3</text>
<text x="17.8" y="140.4">L2</text>
<text x="24" y="139.3">GNDA</text>
<text x="24" y="142.1">GNDA</text>
<text x="74.4" y="140.4">VD11</text>
<text x="87.5" y="140.4">M6</text>
<text x="94.5" y="139.3">VA11</text>
<text x="94.5" y="142.1">VA11</text>
<text x="110.8" y="139.3">VA19</text>
<text x="110.8" y="142.1">VA19</text>
<text x="120.4" y="140.4">K4</text>
<text x="120.4" y="143.2">K5</text>
<text x="17.3" y="146">N3</text>
<text x="17.3" y="148.8">N4</text>
<text x="24" y="144.9">GNDA</text>
<text x="24" y="147.8">GNDA</text>
<text x="88" y="146">E8</text>
<text x="88.1" y="148.8">F8</text>
<text x="94.5" y="147.8">VD11</text>
<text x="110.8" y="144.9">VA19</text>
<text x="110.8" y="147.8">VA19</text>
<text x="120.4" y="146">K6</text>
<text x="130.8" y="146">VLVDS</text>
<text x="194.6" y="147.5">VD11</text>
<text x="17.3" y="151.7">N5</text>
<text x="17.3" y="154.5">N6</text>
<text x="24" y="150.6">GNDA</text>
<text x="24" y="153.4">GNDA</text>
<text x="87.7" y="151.7">G8</text>
<text x="88" y="154.5">K8</text>
<text x="94.5" y="150.6">VD11</text>
<text x="94.5" y="153.4">VD11</text>
<text x="108.7" y="153.4">VLVDS</text>
<text x="120.4" y="151.7">G11</text>
<text x="120.4" y="154.5">G12</text>
<text x="162.1" y="151.1">TP7</text>
<text x="174.8" y="150.3">VD11</text>
<text x="200.2" y="154.5">C137</text>
<text x="211.5" y="154.5">C128</text>
<text x="222.8" y="154.5">C109</text>
<text x="234" y="154.5">C140</text>
<text x="245.3" y="154.5">C94</text>
<text x="256.6" y="154.5">C99</text>
<text x="267.9" y="154.5">C148</text>
<text x="279.1" y="154.5">C150</text>
<text x="293.2" y="154.5">C30</text>
<text x="17.5" y="157.3">P1</text>
<text x="17.5" y="160.1">P2</text>
<text x="24" y="156.2">GNDA</text>
<text x="24" y="159">GNDA</text>
<text x="24" y="161.9">GNDA</text>
<text x="87.5" y="160.1">M8</text>
<text x="88.2" y="157.3">L8</text>
<text x="94.5" y="156.2">VD11</text>
<text x="94.5" y="159">VD11</text>
<text x="94.5" y="161.9">VD11</text>
<text x="108.7" y="156.2">VLVDS</text>
<text x="108.7" y="159">VLVDS</text>
<text x="108.7" y="161.9">VLVDS</text>
<text x="120.4" y="157.3">H11</text>
<text x="120.4" y="160.1">H12</text>
<text x="200.2" y="157.3">0.1uF</text>
<text x="211.5" y="157.3">0.1uF</text>
<text x="222.8" y="157.3">0.1uF</text>
<text x="234" y="157.3">0.1uF</text>
<text x="245.3" y="157.3">0.1uF</text>
<text x="256.6" y="157.3">0.1uF</text>
<text x="267.9" y="157.3">1uF</text>
<text x="279.1" y="157.3">1uF</text>
<text x="289.9" y="157.4">+</text>
<text x="293.2" y="157.3">10uF</text>
<text x="17.5" y="162.9">P3</text>
<text x="17.5" y="165.8">P4</text>
<text x="24" y="164.7">GNDA</text>
<text x="24" y="167.5">GNDA</text>
<text x="108.7" y="164.7">VLVDS</text>
<text x="108.7" y="167.5">VLVDS</text>
<text x="120.4" y="162.9">H13</text>
<text x="120.4" y="165.8">J11</text>
<text x="17.5" y="168.6">P5</text>
<text x="17.5" y="171.4">P6</text>
<text x="24" y="170.3">GNDA</text>
<text x="24" y="173.1">GNDA</text>
<text x="108.7" y="170.3">VLVDS</text>
<text x="108.7" y="173.1">VLVDS</text>
<text x="120.4" y="168.6">J12</text>
<text x="120.4" y="171.4">J13</text>
<text x="17.3" y="177">R3</text>
<text x="17.3" y="179.9">R4</text>
<text x="17.5" y="174.2">P7</text>
<text x="24" y="176">GNDA</text>
<text x="24" y="178.8">GNDA</text>
<text x="108.7" y="176">VLVDS</text>
<text x="108.7" y="178.8">VLVDS</text>
<text x="120.4" y="174.2">K11</text>
<text x="120.4" y="177">K12</text>
<text x="162.1" y="179.3">TP22</text>
<text x="174.8" y="178.5">VLVDS</text>
<text x="194.6" y="175.7">VLVDS</text>
<text x="17.3" y="182.7">R5</text>
<text x="17.3" y="185.5">R6</text>
<text x="24" y="181.6">GNDA</text>
<text x="24" y="184.4">GNDA</text>
<text x="93" y="182.7">ADC12DL3200</text>
<text x="200.2" y="182.7">C133</text>
<text x="200.2" y="185.5">0.1uF</text>
<text x="211.5" y="182.7">C126</text>
<text x="211.5" y="185.5">0.1uF</text>
<text x="222.8" y="182.7">C110</text>
<text x="222.8" y="185.5">0.1uF</text>
<text x="234" y="182.7">C103</text>
<text x="234" y="185.5">0.1uF</text>
<text x="245.3" y="182.7">C111</text>
<text x="245.3" y="185.5">0.1uF</text>
<text x="256.6" y="182.7">C104</text>
<text x="256.6" y="185.5">0.1uF</text>
<text x="267.9" y="182.7">C121</text>
<text x="267.9" y="185.5">0.1uF</text>
<text x="279.1" y="182.7">C116</text>
<text x="279.1" y="185.5">0.1uF</text>
<text x="290.4" y="182.7">C134</text>
<text x="290.4" y="185.5">0.1uF</text>
<text x="301.7" y="182.7">C149</text>
<text x="301.7" y="185.5">1uF</text>
<text x="313" y="182.7">C151</text>
<text x="313" y="185.5">1uF</text>
<text x="324.3" y="182.7">C127</text>
<text x="324.3" y="185.5">0.1uF</text>
<text x="333.5" y="185.5">+ 10uF</text>
<text x="335.5" y="182.7">C31</text>
<text x="17.3" y="188.3">R7</text>
<text x="17.6" y="191.1">T1</text>
<text x="24" y="187.2">GNDA</text>
<text x="24" y="190.1">GNDA</text>
<text x="17.6" y="194">T2</text>
<text x="17.6" y="196.8">T3</text>
<text x="24" y="192.9">GNDA</text>
<text x="24" y="195.7">GNDA</text>
<text x="17.6" y="199.6">T6</text>
<text x="17.6" y="202.4">T7</text>
<text x="24" y="198.5">GNDA</text>
<text x="24" y="201.3">GNDA</text>
<text x="17.3" y="205.2">R2</text>
<text x="24" y="204.2">GNDA</text>
<text x="24" y="207">GNDA</text>
<text x="22.6" y="210.9">ADC12DL3200</text>
<text x="324.3" y="253.2">Title</text>
<text x="324.3" y="261.6">Size</text>
<text x="335.5" y="261.6">Document Number</text>
<text x="417.3" y="261.6">Rev</text>
<text x="324.3" y="270.1">Date:</text>
<text x="338.9" y="270.1">Monday, March 19, 2018</text>
<text x="380.6" y="270.1">Sheet</text>
<text x="394.7" y="270.1">5</text>
<text x="403.2" y="270.1">of</text>
<text x="411.6" y="270.1">16</text>
</g>
<g font-size="2">
<text x="45.1" y="2.1">5</text>
<text x="129.7" y="2.1">4</text>
<text x="214.3" y="2.1">3</text>
<text x="298.9" y="2.1">2</text>
<text x="383.5" y="2.1">1</text>
<text x=".7" y="38.1">D</text>
<text x="426.5" y="38.1">D</text>
<text x=".7" y="105.1">C</text>
<text x="426.5" y="105.1">C</text>
<text x=".7" y="172">B</text>
<text x="426.5" y="172">B</text>
<text x=".7" y="239">A</text>
<text x="426.5" y="239">A</text>
<text x="45.1" y="272.8">5</text>
<text x="129.7" y="272.8">4</text>
<text x="214.3" y="272.8">3</text>
<text x="298.9" y="272.8">2</text>
<text x="383.5" y="272.8">1</text>
</g>
</svg>
